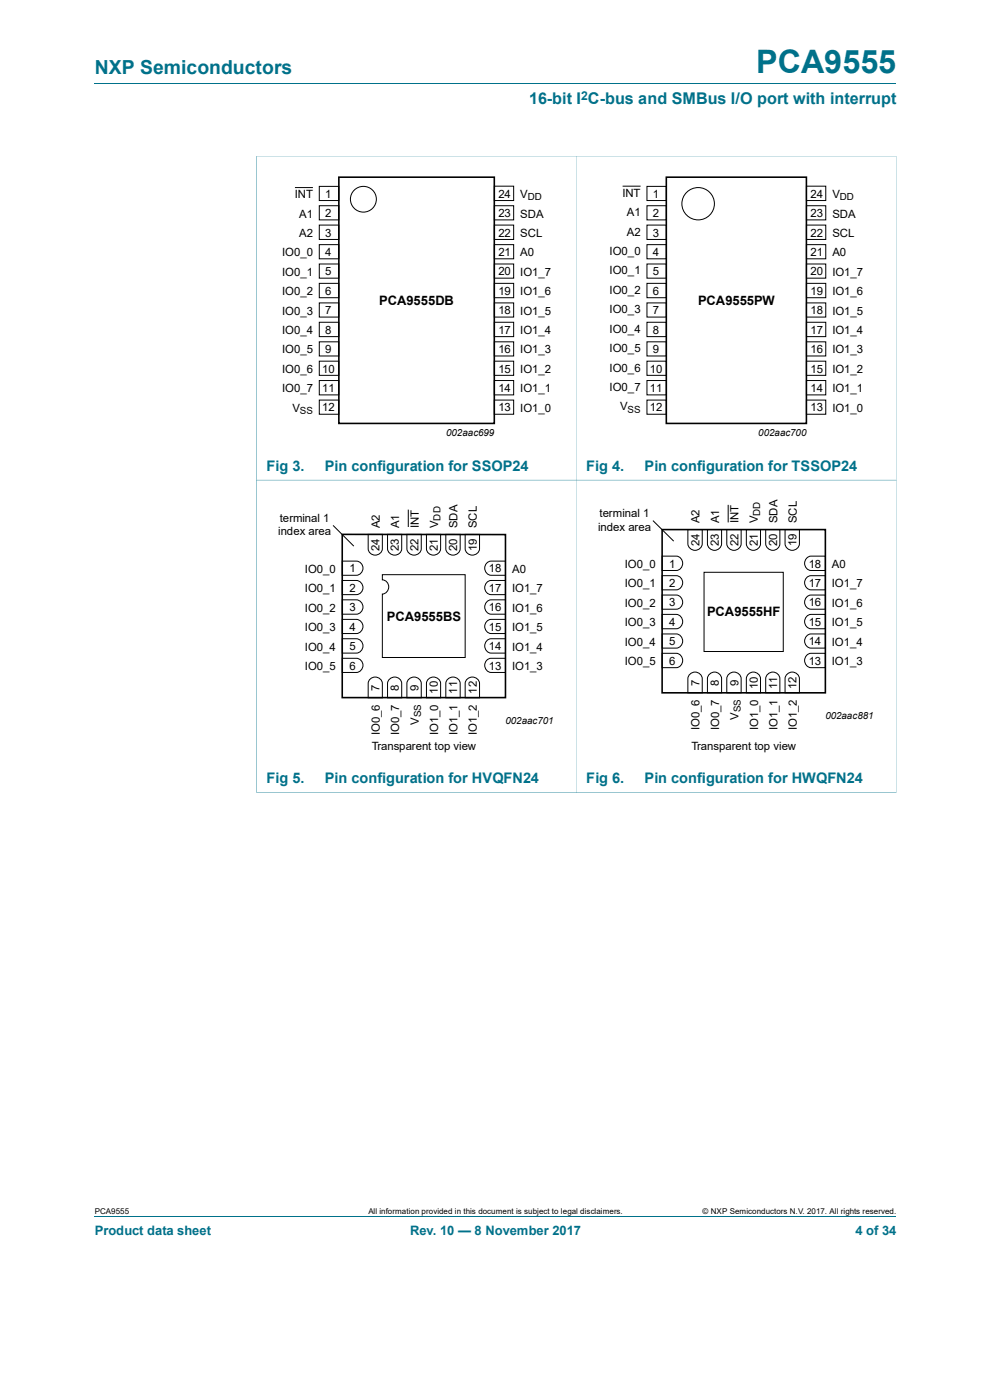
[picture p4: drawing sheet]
<svg xmlns="http://www.w3.org/2000/svg" width="210mm" height="297mm" viewBox="0 0 210 297" stroke-linecap="round" stroke-linejoin="round" font-family="sans-serif">
<path d="M20.1 17.7h170M20.1 258.2h170" fill="none" stroke="#00718a" stroke-width=".21"/>
<g fill="#00718a">
<path d="M54.4 33.1l.1 135zM122.3 33.1v135.1zM190.1 33.1l.1 135z" fill-rule="evenodd"/>
<path d="M54.4 33.1h135.8zM54.4 101.8l135.8 .1zM54.4 168.1l135.8 .1z" fill-rule="evenodd"/>
</g>
<g fill="none" stroke="#000" stroke-width=".21">
<path d="M62.6 39.8h3.8M67.7 39.5h4.2v3h-4.2zM104.9 39.5h4.1v3h-4.1zM132.1 39.5h3.8M137.2 39.5h4.2v3h-4.2zM171.1 39.5h4.1v3h-4.1zM67.7 43.6h4.2v3.1h-4.2zM67.7 47.8h4.2v3h-4.2zM67.7 51.9h4.2v3h-4.2zM67.7 56h4.2v3h-4.2zM104.9 56h4.1v3h-4.1zM104.9 47.8h4.1v3h-4.1z"/>
<path d="M104.9 51.9h4.1v3h-4.1zM104.9 43.6h4.1v3.1h-4.1zM137.2 43.6h4.2v3.1h-4.2zM137.2 47.8h4.2v3h-4.2zM137.2 51.9h4.2v3h-4.2zM137.2 56h4.2v3h-4.2zM171.1 56h4.1v3h-4.1zM171.1 47.8h4.1v3h-4.1zM171.1 51.9h4.1v3h-4.1zM171.1 43.6h4.1v3.1h-4.1zM67.7 60.1h4.2v3.1h-4.2zM67.7 64.3h4.2v3h-4.2z"/>
<path d="M67.7 68.4h4.2v3h-4.2zM67.7 72.5h4.2v3h-4.2zM67.7 76.6h4.2v3h-4.2zM104.9 72.5h4.1v3h-4.1zM104.9 76.6h4.1v3h-4.1zM104.9 64.3h4.1v3h-4.1zM104.9 68.4h4.1v3h-4.1zM104.9 60.1h4.1v3.1h-4.1zM137.2 60.1h4.2v3.1h-4.2zM137.2 64.3h4.2v3h-4.2zM137.2 68.4h4.2v3h-4.2zM137.2 72.5h4.2v3h-4.2z"/>
<path d="M137.2 76.6h4.2v3h-4.2zM171.1 72.5h4.1v3h-4.1zM171.1 76.6h4.1v3h-4.1zM171.1 64.3h4.1v3h-4.1zM171.1 68.4h4.1v3h-4.1zM171.1 60.1h4.1v3.1h-4.1zM67.7 80.7h4.2v3.1h-4.2zM67.7 84.9h4.2v3h-4.2zM104.9 80.7h4.1v3.1h-4.1zM104.9 84.9h4.1v3h-4.1zM137.2 80.7h4.2v3.1h-4.2zM137.2 84.9h4.2v3h-4.2z"/>
<path d="M171.1 80.7h4.1v3.1h-4.1zM171.1 84.9h4.1v3h-4.1zM70.7 111.5l4.4 4.4M72.6 119h3a1.51 1.51 0 0 1 1.4 1.5 1.51 1.51 0 0 1-1.4 1.5h-3zM78.1 113.4h3v3a1.51 1.51 0 0 1-1.5 1.4 1.51 1.51 0 0 1-1.5-1.4zM82.2 113.4h3v3a1.51 1.51 0 0 1-1.5 1.4 1.51 1.51 0 0 1-1.5-1.4zM86.3 113.4h3.1v3a1.53 1.53 0 0 1-1.6 1.4 1.53 1.53 0 0 1-1.5-1.4zM86.6 108.1v3.7M90.5 113.4h3v3a1.51 1.51 0 0 1-1.5 1.4 1.51 1.51 0 0 1-1.5-1.4zM94.6 113.4h3v3a1.53 1.53 0 0 1-1.5 1.4 1.53 1.53 0 0 1-1.5-1.4zM98.7 113.4h3v3a1.53 1.53 0 0 1-1.5 1.4 1.53 1.53 0 0 1-1.5-1.4zM103.4 119.3l.8-.3h3v3h-3a1.54 1.54 0 0 1-1.3-1 1.54 1.54 0 0 1 .5-1.7z"/>
<path d="M138.5 110.4l4.4 4.4M140.5 118h3a1.53 1.53 0 0 1 1.3 1.5 1.53 1.53 0 0 1-1.3 1.5h-3zM145.9 112.4h3.1v3a1.53 1.53 0 0 1-1.6 1.4 1.53 1.53 0 0 1-1.5-1.4zM150.1 112.4h3v3a1.51 1.51 0 0 1-1.5 1.4 1.51 1.51 0 0 1-1.5-1.4zM154.2 112.4h3v3a1.53 1.53 0 0 1-1.5 1.4 1.53 1.53 0 0 1-1.5-1.4zM154.5 107.1v3.7M158.3 112.4h3v3a1.51 1.51 0 0 1-1.5 1.4 1.51 1.51 0 0 1-1.5-1.4zM162.4 112.4h3v3a1.51 1.51 0 0 1-1.5 1.4 1.51 1.51 0 0 1-1.5-1.4zM166.5 112.4h3.1v3a1.53 1.53 0 0 1-1.5 1.4 1.53 1.53 0 0 1-1.6-1.4zM171.2 118.3l.8-.3h3.1v3h-3.1a1.55 1.55 0 0 1-1.3-1.1 1.55 1.55 0 0 1 .5-1.6zM72.6 139.7h3a1.51 1.51 0 0 1 1.4 1.5 1.51 1.51 0 0 1-1.4 1.5h-3zM72.6 135.5h3a1.53 1.53 0 0 1 1.4 1.5 1.53 1.53 0 0 1-1.4 1.6h-3z"/>
<path d="M72.6 131.4h3a1.51 1.51 0 0 1 1.4 1.5 1.51 1.51 0 0 1-1.4 1.5h-3zM72.6 127.3h3a1.53 1.53 0 0 1 1.4 1.5 1.53 1.53 0 0 1-1.4 1.5h-3zM72.6 123.1h3a1.51 1.51 0 0 1 1.4 1.6 1.51 1.51 0 0 1-1.4 1.5h-3zM81.1 121.9h17.6v17.6h-17.6v-13.5a1.51 1.51 0 0 0 1.4-1.5 1.51 1.51 0 0 0-1.4-1.5zM103.4 140l.8-.3h3v3h-3a1.54 1.54 0 0 1-1.3-1.1 1.54 1.54 0 0 1 .5-1.6zM103.4 135.8l.8-.3h3v3.1h-3a1.55 1.55 0 0 1-1.3-1.1 1.55 1.55 0 0 1 .5-1.7zM103.4 131.7l.8-.3h3v3h-3a1.53 1.53 0 0 1-1.3-1.1 1.53 1.53 0 0 1 .5-1.6zM103.4 127.6l.8-.3h3v3h-3a1.55 1.55 0 0 1-1.3-1.1 1.55 1.55 0 0 1 .5-1.6zM103.4 123.5l.8-.4h3v3.1h-3a1.52 1.52 0 0 1-1.3-1.1 1.52 1.52 0 0 1 .5-1.6zM140.5 138.6h3a1.53 1.53 0 0 1 1.3 1.5 1.53 1.53 0 0 1-1.3 1.5h-3zM140.5 134.5h3a1.51 1.51 0 0 1 1.3 1.5 1.51 1.51 0 0 1-1.3 1.5h-3zM140.5 130.3h3a1.53 1.53 0 0 1 1.3 1.6 1.53 1.53 0 0 1-1.3 1.5h-3z"/>
<path d="M140.5 126.2h3a1.51 1.51 0 0 1 1.3 1.5 1.51 1.51 0 0 1-1.3 1.5h-3zM140.5 122.1h3a1.51 1.51 0 0 1 1.3 1.5 1.51 1.51 0 0 1-1.3 1.5h-3zM149.4 121.4h16.8v16.8h-16.8zM171.2 138.9l.8-.3h3.1v3h-3.1a1.55 1.55 0 0 1-1.3-1.1 1.55 1.55 0 0 1 .5-1.6zM171.2 134.8l.8-.3h3.1v3h-3.1a1.52 1.52 0 0 1-1.3-1.1 1.52 1.52 0 0 1 .5-1.6zM171.2 130.7l.8-.4h3.1v3.1h-3.1a1.55 1.55 0 0 1-1.3-1.1 1.55 1.55 0 0 1 .5-1.6zM171.2 126.6l.8-.4h3.1v3h-3.1a1.52 1.52 0 0 1-1.3-1 1.52 1.52 0 0 1 .5-1.6zM171.2 122.4l.8-.3h3.1v3h-3.1a1.54 1.54 0 0 1-1.2-1 1.54 1.54 0 0 1 .4-1.7zM78.4 144.2a1.54 1.54 0 0 1 1.6-.5 1.54 1.54 0 0 1 1.1 1.3v3h-3v-3zM82.5 144.2a1.52 1.52 0 0 1 1.6-.5 1.52 1.52 0 0 1 1.1 1.3v3h-3v-3zM86.6 144.2a1.55 1.55 0 0 1 1.7-.5 1.55 1.55 0 0 1 1.1 1.3v3h-3.1v-3zM90.8 144.2a1.54 1.54 0 0 1 1.6-.5 1.54 1.54 0 0 1 1.1 1.3v3h-3v-3z"/>
<path d="M94.9 144.2a1.55 1.55 0 0 1 1.6-.5 1.55 1.55 0 0 1 1.1 1.3v3h-3v-3zM99 144.2a1.55 1.55 0 0 1 1.6-.5 1.55 1.55 0 0 1 1.1 1.3v3h-3v-3zM146.2 143.2a1.54 1.54 0 0 1 1.7-.6 1.54 1.54 0 0 1 1.1 1.4v3h-3.1v-3zM150.4 143.2a1.51 1.51 0 0 1 1.6-.6 1.51 1.51 0 0 1 1.1 1.4v3h-3v-3zM154.5 143.2a1.54 1.54 0 0 1 1.6-.6 1.54 1.54 0 0 1 1.1 1.4v3h-3v-3zM158.6 143.2a1.52 1.52 0 0 1 1.7-.5 1.52 1.52 0 0 1 1 1.3v3h-3v-3zM162.7 143.2a1.51 1.51 0 0 1 1.7-.6 1.51 1.51 0 0 1 1 1.4v3h-3v-3zM166.9 143.2a1.54 1.54 0 0 1 1.6-.6 1.54 1.54 0 0 1 1.1 1.4v3h-3.1v-3z"/>
<circle cx="77.1" cy="42.3" r="2.74"/>
<circle cx="148.1" cy="43.2" r="3.4"/>
</g>
<path d="M71.9 37.6h33v52.2h-33zM141.4 37.6h29.7v52.2h-29.7zM72.6 113.4h34.6v34.6h-34.6zM140.5 112.4h34.6v34.6h-34.6z" fill="none" stroke="#000" stroke-width=".34"/>
<text font-size="6.9" fill="#00718a" x="160.4" y="15.4">PCA9555</text>
<text font-size="4.1" fill="#00718a" x="20.1" y="15.6">NXP Semiconductors</text>
<text font-size="3.4" fill="#00718a" x="112.2" y="22.1">16-bit I C-bus and SMBus I/O port with interrupt</text>
<g font-size="3.1" fill="#00718a">
<text x="56.5" y="99.8">Fig 3.</text>
<text x="68.9" y="99.8">Pin configuration for SSOP24</text>
<text x="124.4" y="99.8">Fig 4.</text>
<text x="136.7" y="99.8">Pin configuration for TSSOP24</text>
<text x="56.5" y="166.1">Fig 5.</text>
<text x="68.9" y="166.1">Pin configuration for HVQFN24</text>
<text x="124.4" y="166.1">Fig 6.</text>
<text x="136.7" y="166.1">Pin configuration for HWQFN24</text>
</g>
<g font-size="2.8">
<text x="80.4" y="64.8">PCA9555DB</text>
<text x="148.1" y="64.8">PCA9555PW</text>
<text x="82" y="131.7">PCA9555BS</text>
<text x="150" y="130.6">PCA9555HF</text>
</g>
<g font-size="2.8" fill="#00718a">
<text x="20.1" y="262.1">Product data sheet</text>
<text x="87" y="262.1">Rev. 10 — 8 November 2017</text>
<text x="181.5" y="262.1">4 of 34</text>
</g>
<text font-size="2.6" fill="#00718a" x="123.3" y="21.1">2</text>
<g font-size="2.4">
<text x="62.5" y="42">INT</text>
<text x="69" y="42">1</text>
<text x="105.7" y="42">24</text>
<text x="110.4" y="42">V</text>
<text x="132" y="41.7">INT</text>
<text x="138.5" y="42">1</text>
<text x="172" y="42">24</text>
<text x="176.6" y="42">V</text>
<text x="63.5" y="46.1">A1</text>
<text x="69" y="46.1">2</text>
<text x="105.7" y="46.1">23</text>
<text x="110.4" y="46.1">SDA</text>
<text x="133" y="45.8">A1</text>
<text x="138.5" y="46.1">2</text>
<text x="172" y="46.1">23</text>
<text x="176.6" y="46.1">SDA</text>
<text x="63.5" y="50.2">A2</text>
<text x="69" y="50.2">3</text>
<text x="105.7" y="50.2">22</text>
<text x="110.4" y="50.2">SCL</text>
<text x="133" y="50">A2</text>
<text x="138.5" y="50.2">3</text>
<text x="172" y="50.2">22</text>
<text x="176.6" y="50.2">SCL</text>
<text x="59.9" y="54.4">IO0_0</text>
<text x="59.9" y="58.5">IO0_1</text>
<text x="69" y="54.3">4</text>
<text x="69" y="58.4">5</text>
<text x="105.7" y="58.4">20</text>
<text x="105.7" y="54.3">21</text>
<text x="110.4" y="54.4">A0</text>
<text x="110.4" y="58.5">IO1_7</text>
<text x="129.3" y="54.1">IO0_0</text>
<text x="129.3" y="58.2">IO0_1</text>
<text x="138.5" y="54.3">4</text>
<text x="138.5" y="58.4">5</text>
<text x="172" y="58.4">20</text>
<text x="172" y="54.3">21</text>
<text x="176.6" y="54.4">A0</text>
<text x="176.6" y="58.5">IO1_7</text>
<text x="59.9" y="62.6">IO0_2</text>
<text x="69" y="62.6">6</text>
<text x="105.7" y="62.6">19</text>
<text x="110.4" y="62.6">IO1_6</text>
<text x="129.3" y="62.4">IO0_2</text>
<text x="138.5" y="62.6">6</text>
<text x="172" y="62.6">19</text>
<text x="176.6" y="62.6">IO1_6</text>
<text x="59.9" y="66.8">IO0_3</text>
<text x="59.9" y="70.9">IO0_4</text>
<text x="69" y="66.7">7</text>
<text x="69" y="70.8">8</text>
<text x="105.7" y="66.7">18</text>
<text x="105.7" y="70.8">17</text>
<text x="110.4" y="66.8">IO1_5</text>
<text x="110.4" y="70.9">IO1_4</text>
<text x="129.3" y="66.5">IO0_3</text>
<text x="129.3" y="70.6">IO0_4</text>
<text x="138.5" y="66.7">7</text>
<text x="138.5" y="70.8">8</text>
<text x="172" y="66.7">18</text>
<text x="172" y="70.8">17</text>
<text x="176.6" y="66.8">IO1_5</text>
<text x="176.6" y="70.9">IO1_4</text>
<text x="59.9" y="75">IO0_5</text>
<text x="69" y="74.9">9</text>
<text x="105.7" y="74.9">16</text>
<text x="110.4" y="75">IO1_3</text>
<text x="129.3" y="74.7">IO0_5</text>
<text x="138.5" y="74.9">9</text>
<text x="172" y="74.9">16</text>
<text x="176.6" y="75">IO1_3</text>
<text x="59.9" y="79.1">IO0_6</text>
<text x="59.9" y="83.2">IO0_7</text>
<text x="68.4" y="79">10</text>
<text x="68.4" y="83.2">11</text>
<text x="105.7" y="83.2">14</text>
<text x="105.7" y="79">15</text>
<text x="110.4" y="79.1">IO1_2</text>
<text x="110.4" y="83.2">IO1_1</text>
<text x="129.3" y="78.8">IO0_6</text>
<text x="129.3" y="83">IO0_7</text>
<text x="137.8" y="79">10</text>
<text x="137.8" y="83.2">11</text>
<text x="172" y="83.2">14</text>
<text x="172" y="79">15</text>
<text x="176.6" y="79.1">IO1_2</text>
<text x="176.6" y="83.2">IO1_1</text>
<text x="62" y="87.4">V</text>
<text x="68.4" y="87.3">12</text>
<text x="105.7" y="87.3">13</text>
<text x="110.4" y="87.4">IO1_0</text>
<text x="131.5" y="87.1">V</text>
<text x="137.8" y="87.3">12</text>
<text x="172" y="87.3">13</text>
<text x="176.6" y="87.4">IO1_0</text>
<text x="59" y="113.6">index area</text>
<text x="59.4" y="110.7">terminal 1</text>
<text x="80.6" y="112" transform="rotate(-90 80.6 112)">A2</text>
<text x="84.7" y="112" transform="rotate(-90 84.7 112)">A1</text>
<text x="88.8" y="112" transform="rotate(-90 88.8 112)">INT</text>
<text x="93" y="112" transform="rotate(-90 93 112)">V</text>
<text x="97.1" y="112" transform="rotate(-90 97.1 112)">SDA</text>
<text x="101.2" y="112" transform="rotate(-90 101.2 112)">SCL</text>
<text x="126.9" y="112.6">index area</text>
<text x="127.2" y="109.6">terminal 1</text>
<text x="148.4" y="111" transform="rotate(-90 148.4 111)">A2</text>
<text x="152.6" y="111" transform="rotate(-90 152.6 111)">A1</text>
<text x="156.7" y="111" transform="rotate(-90 156.7 111)">INT</text>
<text x="160.8" y="111" transform="rotate(-90 160.8 111)">V</text>
<text x="164.9" y="111" transform="rotate(-90 164.9 111)">SDA</text>
<text x="169" y="111" transform="rotate(-90 169 111)">SCL</text>
<text x="80.5" y="116.9" transform="rotate(-90 80.5 116.9)">24</text>
<text x="84.6" y="116.9" transform="rotate(-90 84.6 116.9)">23</text>
<text x="88.8" y="116.9" transform="rotate(-90 88.8 116.9)">22</text>
<text x="92.9" y="116.9" transform="rotate(-90 92.9 116.9)">21</text>
<text x="97" y="116.9" transform="rotate(-90 97 116.9)">20</text>
<text x="101.1" y="116.9" transform="rotate(-90 101.1 116.9)">19</text>
<text x="148.4" y="115.9" transform="rotate(-90 148.4 115.9)">24</text>
<text x="152.5" y="115.9" transform="rotate(-90 152.5 115.9)">23</text>
<text x="156.6" y="115.9" transform="rotate(-90 156.6 115.9)">22</text>
<text x="160.7" y="115.9" transform="rotate(-90 160.7 115.9)">21</text>
<text x="164.8" y="115.9" transform="rotate(-90 164.8 115.9)">20</text>
<text x="169" y="115.9" transform="rotate(-90 169 115.9)">19</text>
<text x="64.7" y="125.6">IO0_1</text>
<text x="64.7" y="121.5">IO0_0</text>
<text x="74.1" y="125.6">2</text>
<text x="74.1" y="121.5">1</text>
<text x="103.7" y="125.6">17</text>
<text x="103.7" y="121.5">18</text>
<text x="108.6" y="125.6">IO1_7</text>
<text x="108.6" y="121.5">A0</text>
<text x="132.5" y="124.6">IO0_1</text>
<text x="132.5" y="120.5">IO0_0</text>
<text x="142" y="124.5">2</text>
<text x="142" y="120.4">1</text>
<text x="171.6" y="124.5">17</text>
<text x="171.6" y="120.4">18</text>
<text x="176.5" y="124.6">IO1_7</text>
<text x="176.5" y="120.5">A0</text>
<text x="64.7" y="129.8">IO0_2</text>
<text x="74.1" y="129.7">3</text>
<text x="103.7" y="129.7">16</text>
<text x="108.6" y="129.8">IO1_6</text>
<text x="132.5" y="128.7">IO0_2</text>
<text x="142" y="128.7">3</text>
<text x="171.6" y="128.7">16</text>
<text x="176.5" y="128.7">IO1_6</text>
<text x="64.7" y="133.9">IO0_3</text>
<text x="74.1" y="138">5</text>
<text x="74.1" y="133.8">4</text>
<text x="103.7" y="138">14</text>
<text x="103.7" y="133.8">15</text>
<text x="108.6" y="133.9">IO1_5</text>
<text x="132.5" y="137">IO0_4</text>
<text x="132.5" y="132.8">IO0_3</text>
<text x="142" y="136.9">5</text>
<text x="142" y="132.8">4</text>
<text x="171.6" y="136.9">14</text>
<text x="171.6" y="132.8">15</text>
<text x="176.5" y="132.8">IO1_5</text>
<text x="176.5" y="137">IO1_4</text>
<text x="64.7" y="138">IO0_4</text>
<text x="64.7" y="142.2">IO0_5</text>
<text x="74.1" y="142.1">6</text>
<text x="103.7" y="142.1">13</text>
<text x="108.6" y="142.2">IO1_3</text>
<text x="108.6" y="138">IO1_4</text>
<text x="132.5" y="141.1">IO0_5</text>
<text x="142" y="141.1">6</text>
<text x="171.6" y="141.1">13</text>
<text x="176.5" y="141.1">IO1_3</text>
<text x="80.5" y="146.5" transform="rotate(-90 80.5 146.5)">7</text>
<text x="84.6" y="146.5" transform="rotate(-90 84.6 146.5)">8</text>
<text x="88.8" y="146.5" transform="rotate(-90 88.8 146.5)">9</text>
<text x="92.9" y="147.2" transform="rotate(-90 92.9 147.2)">10</text>
<text x="97" y="147.2" transform="rotate(-90 97 147.2)">11</text>
<text x="101.1" y="147.2" transform="rotate(-90 101.1 147.2)">12</text>
<text x="148.4" y="145.5" transform="rotate(-90 148.4 145.5)">7</text>
<text x="152.5" y="145.5" transform="rotate(-90 152.5 145.5)">8</text>
<text x="156.6" y="145.5" transform="rotate(-90 156.6 145.5)">9</text>
<text x="160.7" y="146.1" transform="rotate(-90 160.7 146.1)">10</text>
<text x="164.8" y="146.1" transform="rotate(-90 164.8 146.1)">11</text>
<text x="169" y="146.1" transform="rotate(-90 169 146.1)">12</text>
<text x="80.6" y="156" transform="rotate(-90 80.6 156)">IO0_6</text>
<text x="84.7" y="156" transform="rotate(-90 84.7 156)">IO0_7</text>
<text x="88.8" y="153.8" transform="rotate(-90 88.8 153.8)">V</text>
<text x="93" y="156" transform="rotate(-90 93 156)">IO1_0</text>
<text x="97.1" y="156" transform="rotate(-90 97.1 156)">IO1_1</text>
<text x="101.2" y="156" transform="rotate(-90 101.2 156)">IO1_2</text>
<text x="148.4" y="154.9" transform="rotate(-90 148.4 154.9)">IO0_6</text>
<text x="152.6" y="154.9" transform="rotate(-90 152.6 154.9)">IO0_7</text>
<text x="156.7" y="152.7" transform="rotate(-90 156.7 152.7)">V</text>
<text x="160.8" y="154.9" transform="rotate(-90 160.8 154.9)">IO1_0</text>
<text x="164.9" y="154.9" transform="rotate(-90 164.9 154.9)">IO1_1</text>
<text x="169" y="154.9" transform="rotate(-90 169 154.9)">IO1_2</text>
<text x="78.9" y="159">Transparent top view</text>
<text x="146.7" y="159">Transparent top view</text>
</g>
<g font-size="2.1">
<text x="112" y="42.5">DD</text>
<text x="178.2" y="42.5">DD</text>
<text x="63.6" y="87.8">SS</text>
<text x="133.1" y="87.6">SS</text>
<text x="94.7" y="92.6">002aac699</text>
<text x="160.9" y="92.6">002aac700</text>
<text x="93.4" y="110.4" transform="rotate(-90 93.4 110.4)">DD</text>
<text x="161.3" y="109.4" transform="rotate(-90 161.3 109.4)">DD</text>
<text x="89.3" y="152.2" transform="rotate(-90 89.3 152.2)">SS</text>
<text x="107.2" y="153.5">002aac701</text>
<text x="157.2" y="151.1" transform="rotate(-90 157.2 151.1)">SS</text>
<text x="175.1" y="152.5">002aac881</text>
</g>
<g font-size="1.7">
<text x="20.1" y="257.6">PCA9555</text>
<text x="78.1" y="257.6">All information provided in this document is subject to legal disclaimers.</text>
<text x="149.1" y="257.6">© NXP Semiconductors N.V. 2017. All rights reserved.</text>
</g>
</svg>
